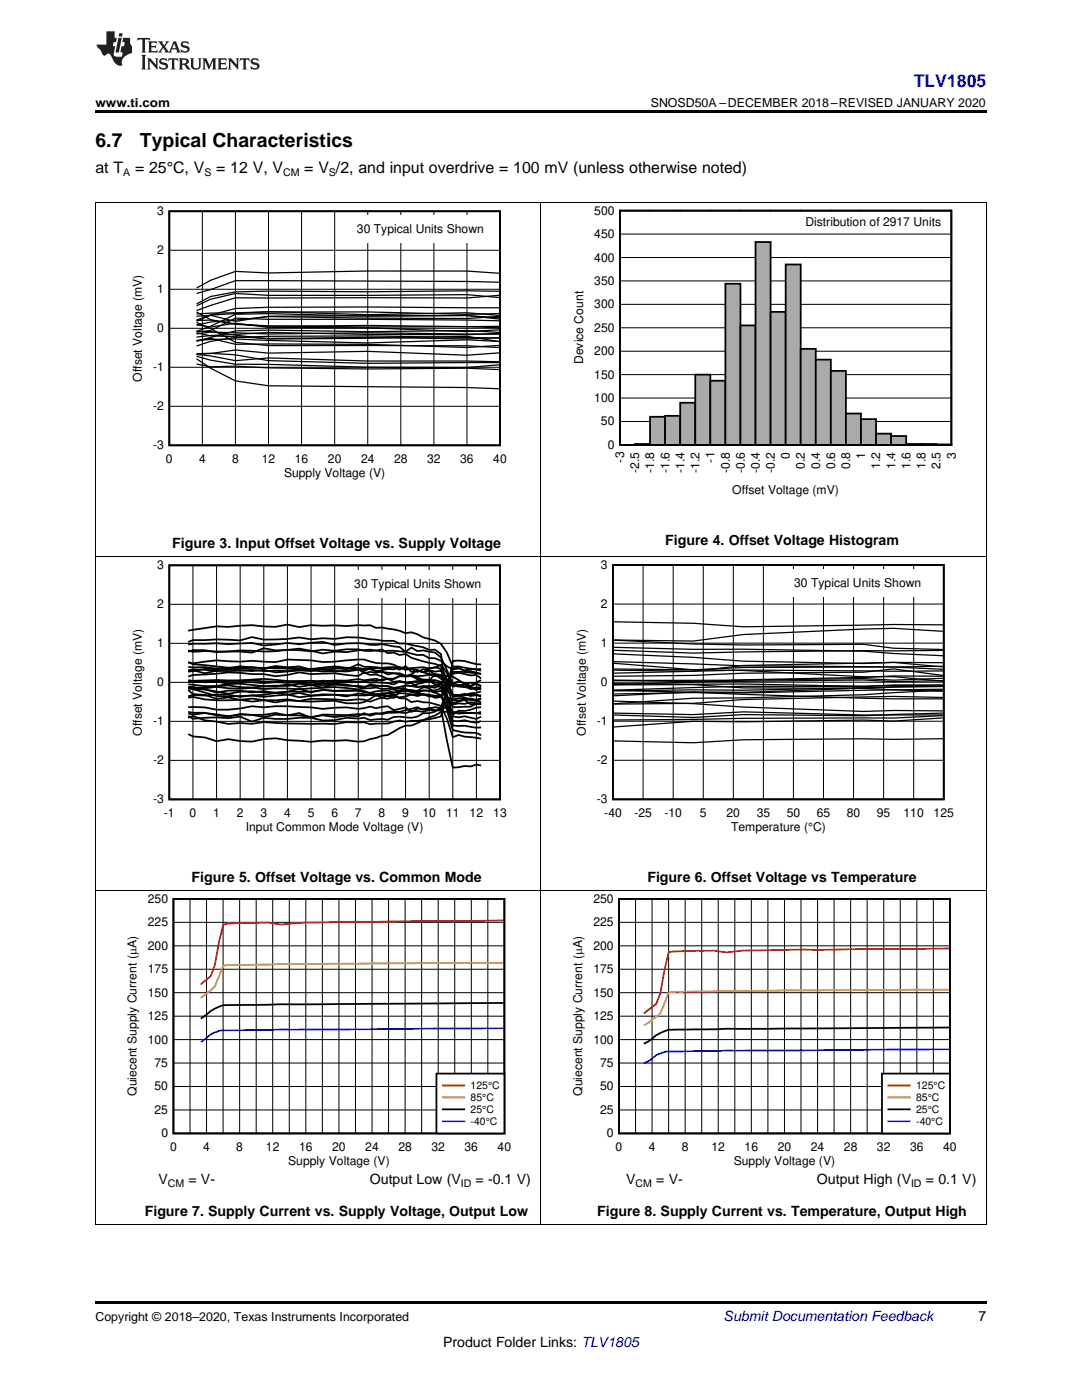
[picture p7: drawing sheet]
<svg xmlns="http://www.w3.org/2000/svg" width="216mm" height="279mm" viewBox="0 0 216 279" stroke-linecap="round" stroke-linejoin="round" font-family="sans-serif">
<path d="M19 259.7h177.8v.5h-177.8z" fill="#000"/>
<path d="M19.1 177.8v66.6M107.9 177.8v66.6M196.8 177.8v66.6M19 244.4h177.8" fill="none" stroke="#000" stroke-width=".2"/>
<path d="M24.9 178.4h77v54.7h-77z" fill-rule="evenodd" fill="#fff"/>
<path d="M34.6 179.4h66v46.8h-66zM100.5 200.2l-53.5 .4a9.1 9.1 0 0 0-3.3 .3 9.8 9.8 0 0 0-3.3 2.2l-.3 .2" fill="none" stroke="#000" stroke-width=".35"/>
<g fill="none" stroke="#000" stroke-width=".2">
<path d="M37.9 179.4v46.8M41.2 179.4v46.8M44.5 179.4v46.8M47.8 179.4v46.8M51.1 179.4v46.8M54.4 179.4v46.8M57.7 179.4v46.8M61 179.4v46.8M64.3 179.4v46.8M67.6 179.4v46.8M70.9 179.4v46.8M74.2 179.4v46.8"/>
<path d="M77.5 179.4v46.8M80.8 179.4v46.8M84.1 179.4v46.8M87.4 179.4v46.8M90.7 179.4v46.8M94 179.4v46.8M97.3 179.4v46.8M34.6 198.1h66.1M34.6 193.4h66.1M34.6 188.8h66.1M34.6 184.1h66.1M34.6 216.8h66.1"/>
<path d="M34.6 212.2h66.1M34.6 207.5h66.1M34.6 202.8h66.1M34.6 221.5h66.1"/>
</g>
<path d="M100.5 183.7l-13.1 .1a708.3 708.3 0 0 0-29.7 .5l-1.6 .2a34 34 0 0 0-7.5-.3l-3.3 .1-.8 .3-.8 3.5-.8 4.5-.9 2.2-1.9 1.7" fill="none" stroke="#f00" stroke-width=".35"/>
<path d="M100.5 192.1l-44.4 .3-10.8 .2-.8 .2-1.6 4.1-2.8 2.2" fill="none" stroke="#f90" stroke-width=".35"/>
<path d="M100.5 205.2l-54.3 .4a5.7 5.7 0 0 0-5 1.6l-1.1 .7" fill="none" stroke="#00f" stroke-width=".35"/>
<path d="M87.1 214.3h13.5v11.9h-13.5z" fill-rule="evenodd" fill="#fff"/>
<path d="M87.1 214.3h13.5v11.9h-13.5zM88.4 221.4h4.2" fill="none" stroke="#000" stroke-width=".35"/>
<path d="M88.4 216.6h4.2" fill="none" stroke="#f00" stroke-width=".35"/>
<path d="M88.4 219h4.2" fill="none" stroke="#f90" stroke-width=".35"/>
<path d="M88.4 223.8h4.2" fill="none" stroke="#00f" stroke-width=".35"/>
<path d="M113.8 178.4h77v54.7h-77z" fill-rule="evenodd" fill="#fff"/>
<path d="M123.5 179.4h66v46.8h-66zM189.4 205.1l-54.3 .4a6.5 6.5 0 0 0-5 1.8l-1.6 1" fill="none" stroke="#000" stroke-width=".35"/>
<g fill="none" stroke="#000" stroke-width=".2">
<path d="M126.8 179.4v46.8M130.1 179.4v46.8M133.4 179.4v46.8M136.7 179.4v46.8M140 179.4v46.8M143.3 179.4v46.8M146.6 179.4v46.8M149.9 179.4v46.8M153.2 179.4v46.8M156.5 179.4v46.8M159.8 179.4v46.8M163.1 179.4v46.8"/>
<path d="M166.4 179.4v46.8M169.7 179.4v46.8M173 179.4v46.8M176.3 179.4v46.8M179.6 179.4v46.8M182.9 179.4v46.8M186.2 179.4v46.8M123.5 198.1h66.1M123.5 193.4h66.1M123.5 188.8h66.1M123.5 184.1h66.1M123.5 216.8h66.1"/>
<path d="M123.5 212.2h66.1M123.5 207.5h66.1M123.5 202.8h66.1M123.5 221.5h66.1"/>
</g>
<path d="M189.4 189.3l-36.2 .3a46.3 46.3 0 0 0-8.2 .5 15.1 15.1 0 0 0-5-.3l-4.9 .1-1.7 .2-.8 3.5-.8 4.7-.9 2.1-2.4 1.9" fill="none" stroke="#f00" stroke-width=".35"/>
<path d="M189.4 197.5l-44.4 .2-11.6 .4-1.6 4.1-2.5 2-.8 .4" fill="none" stroke="#f90" stroke-width=".35"/>
<path d="M189.4 209.4l-54.3 .4a6 6 0 0 0-5 1.5l-1.6 1" fill="none" stroke="#00f" stroke-width=".35"/>
<path d="M176 214.3h13.5v11.9h-13.5z" fill-rule="evenodd" fill="#fff"/>
<path d="M176 214.3h13.5v11.9h-13.5zM177.3 221.4h4.2" fill="none" stroke="#000" stroke-width=".35"/>
<path d="M177.3 216.6h4.2" fill="none" stroke="#f00" stroke-width=".35"/>
<path d="M177.3 219h4.2" fill="none" stroke="#f90" stroke-width=".35"/>
<path d="M177.3 223.8h4.2" fill="none" stroke="#00f" stroke-width=".35"/>
<path d="M19.1 111.1v66.7M107.9 111.1v66.7M196.8 111.1v66.7M19 177.7h177.8" fill="none" stroke="#000" stroke-width=".2"/>
<path d="M25.9 111.8h75.2v54.7h-75.2z" fill-rule="evenodd" fill="#fff"/>
<g fill="none" stroke="#000" stroke-width=".35">
<path d="M33.8 112.8h66v46.7h-66zM37.6 137.1l.9 .4 2.4 .1 2.3 .6 2.4-.4h2.3l2.4 .4 2.3-.3 2.4 .4 2.3-.3 4.8 .1 2.3-.4 2.4 .2h5.9l1.1 .4 2.4 .4 1.2 .3 1.2-.3 1.1 .7h1.2l1.2 .7 1.2-.2 1.2 .3h1.1l2.4 .7 1.2 2.5 1.1 3.7 1.2-.4 1.2 .3 3.3 .4M37.6 133.1h3.3l2.3 .3 2.4-.1 2.3 .2 7.1-.4 7.1 .4 4.7-.5 2.3 .3h2.4l1.2 .3 1.1-.3 5.9-.1 1.2 .4 1.2-.2 1.2 .7 1.2-.6 2.3 .5 1.2-.1 1.2 2.1 1.1 3.1 1.2-.2 4.5 1.3M37.6 135.7l.9 .2 4.7-.2a57.8 57.8 0 0 0 9.4-.2 93.7 93.7 0 0 0 14.2 .3h2.3l2.4-.3 1.2 .3 2.3-.3 1.2 .3 1.2-.4h1.2l1.1-.5h1.2l1.2-.3 1.2-.8 1.2 .4 1.1-.8 1.2-.2 1.2-.6 1.2 1.7 1.1 2.5 3.6 .5 1.2 .4 .9-.3M37.6 137.4h3.3l2.3-.3 4.7 .4 2.4-.2 2.3 .2 2.4-.1 4.7 .2 7.1-.5 4.7 .5 3.5-.4 1.2 .3 1.2-.1 2.3 .5 1.2-.3 1.2 .1 1.2 .4 1.2-.3 1.1 .1 2.4 .8 1.2 2.3 1.1 2.9h1.2l1.2-.2 2.4 .5 .9-.3M37.6 129.8l.9 .3 2.4-.2 4.7 .1 2.3-.2 4.7 .2h2.4l2.3-.3 4.8 .3 2.3-.3 2.4 .2 2.3-.3h2.4l1.2 .3 2.3-.1 1.2 .2a16.3 16.3 0 0 1 7.1 .7h1.2l1.1 .6 1.2 .1 1.2 .5 1.2 1.1 1.1 .6 1.2-.2 1.2 .4 1.2-.3 2.1 .3M37.6 132.1l.9 .5 2.4 .1a37.2 37.2 0 0 0 9.4 .5l2.3 .2 2.4-.5 2.3 .3 2.4-.2 2.4 .7 2.3-.5h2.4l2.3 .4 2.4-1 1.2 .5 3.5 .2 2.4-.1 1.1 .5 1.2-.8 1.2 1.2 1.2-.3 2.3 .7 1.2 .1 2.4 1.8 1.1 2.3h1.2l1.2-.2 1.2 .4 1.2-.2 .9 .3M37.6 133.8l.9-.2 4.7 .3 2.4-.3 4.7 .3 2.3-.2 2.4 .5 4.7-.4 2.4 .1 2.3-.4 2.4 .5 4.7-.5 1.2 .9 1.1-.3 1.2 .2 1.2-.3 1.2 .6 1.2-.2h1.1l1.2 .4 2.4 .4 1.2 .4 1.1 .1 1.2 .5 1.2 .2 1.2-1.5 1.1-.5 1.2-.1 2.4 .5 1.2-.1 .9 .7M37.6 132.2l.9 .2 4.7-.6 4.7 .2 2.4-.1 4.7 .2 2.3-.5 4.8 .2 2.3 .3 8.3-.5a9.7 9.7 0 0 0 4.7 .8l1.2 .2 1.1 .6a14.2 14.2 0 0 1 4.8 1l1.1-.4 1.2 .8 1.2 .1 1.2 .9 1.1 1.4 1.2-.2 1.2 .1 1.2 .6 1.2-.3h.9M37.6 137.7l.9 .8 2.4 .2 2.3 .8 2.4-.3 2.3 .5 2.4-.3 2.3 .3 2.4 .1 2.3-.2 2.4 .3 2.4-.4 7 .3 2.4-.2h1.2l1.1 .4 2.4-.8 1.2 .2 1.2-.3 1.1 .1 1.2-.2a12.8 12.8 0 0 1 5.9-.1h1.2l1.2 2.7 1.1 4.1a14.1 14.1 0 0 0 4.8 .6l.9 .4M37.6 125.9l5.6-.9 2.4 .1 4.7-.3 4.7 .3 2.3-.5 2.4 .6 2.4-.4 7 .1 2.4-.1h2.3l1.2 .5 1.2-.1a16 16 0 0 1 4.7 1.2l1.2-.2 1.2 .4 1.2 .6 2.3 .6 1.2 .7 1.2 1.7 1.1 2.8h1.2a13 13 0 0 0 4.5 .5M37.6 133.9l.9 .1 2.4-.5 2.3 .1 4.7-.6 4.7 .3 7.1 .3 2.4-.1 2.3 .2 4.7-.4 2.4 .3 1.2-.1h1.1a17.5 17.5 0 0 0 4.8 .8l2.3 .7 1.2-.1 1.2 .7 2.3 .2 1.2 .8 1.2-.1 1.2 2.6 1.1 1.5 1.2-.2 1.2 .1 1.2-.3 2.1 .2-2.1 .2-1.2-.9-2.4 .6-1.1-3.2-1.2-2.2-1.2 .1-1.2-.4-1.1 .3h-1.2l-1.2-.1-1.2 .2h-1.2l-1.1 .5-2.4 .1-1.2 .3-1.2-.1-1.1 .4-8.3-.3-2.3 .3-2.4-.2-2.4 .2-4.7-.2a75.7 75.7 0 0 0-11.7 .2l-2.4-.3-.9 .2 .9 .1 4.7-.2 2.4 .5 2.3-.4 4.7 .2 2.4-.1 4.7 .1 2.4 .3 2.3-.3 2.4 .1 2.3-.2 3.6-.1 1.1 .2a16.5 16.5 0 0 1 4.8 .3l1.1-.6 1.2 .2 5.9-.5 1.2 .4 2.3 5 3.6-.1 1.2-.6 .9 .1"/>
<path d="M37.6 136.6a29.6 29.6 0 0 0 8 .2l2.3 .3 2.4 .1 2.3-.2h2.4l2.3-.4 2.4 .5 2.4-.4 2.3 .5 2.4-.6 5.9 .4 1.1-.1h3.6l1.2 .4 2.3-.5 2.4 .4a14.3 14.3 0 0 1 4.7-.1l1.2 2.9 1.1 4.8h2.4l2.4 .4h.9M37.6 128.1l.9-.3 4.7-.2 4.7 .2 2.4-.7 2.3 .5 4.7-.1 2.4-.3 2.4 .4 2.3-.2 2.4 .1a16.6 16.6 0 0 1 7 .1l2.4 .3h2.4l1.1 .5h1.2l3.6 .8 1.1 .5h1.2l1.2 .8 1.2 8.5 1.1 4 1.2 .2 1.2-.2 2.4 .5 .9-.5M37.6 135l.9-.3 7.1-.5 4.7 .3h2.3l2.4 .5 2.3-.3 2.4-.5 2.4 .3 4.7-.1 4.7 .5 1.2-.7 1.1 .5 1.2-.1 1.2 .4 2.4 1.1 1.1-.2 1.2 .4h1.2l1.2 .7 2.3 .4 1.2 .7 1.2-.2 1.2 1.3 1.1 .4 1.2-.3 1.2 .2 1.2-.1 1.2 .3 .9-.4M37.6 128.6l.9-.1 4.7-.1 2.4 .1 4.7-.2 2.3 .5 4.7-.5 2.4 .3 4.7-.5 2.4 .6a16.6 16.6 0 0 1 7 0h1.2l1.2-.2 3.5 .6 1.2 1 1.2-.9 1.2 .7 1.2-.1 2.3 .4 1.2 1 2.3 5.3 1.2 .2 1.2-.1 1.2 .3 1.2-.4 .9 .4M37.6 130.1l.9-.4 2.4 .1 2.3 .4 4.7-.2 2.4 .2 2.3-.8 2.4 .4 4.7-.3 4.7 .9 2.4-.4 2.3 .2a18.5 18.5 0 0 1 5.9-.4l1.2-.2 1.2 .8 1.2-.2 1.1 .5 1.2-.2 1.2 .8 2.4 .7 2.3 .5 1.2 .4 2.3 5.9 2.4-.1 3.3-.7M37.6 137.2l.9-.1 7.1 1.4 2.3-.5h2.4l2.3 .2 4.7-.1 2.4-.6 2.4 .7 2.3-.5 2.4 .2 4.7-.1 1.2 .4 1.1 .1 1.2-.3 2.4-.2 1.2 .4 2.3-.5 1.2 .5 1.2 .1 1.2-.5h2.3l1.2-.4 1.2 .5 1.1 .7 1.2 .2 2.4-.2 2.1 .2M37.6 134.1l.9-.3 2.4 .6 2.3-.5h2.4l4.7-.2 2.3 .2 9.5-.1 2.3 .2h4.7l2.4-.3 1.2 .2 1.1-.6 1.2 .6 2.4-.4 1.2 .1 1.1-.4 1.2 .5a9.6 9.6 0 0 1 4.7-.3l1.2-.2 1.2 .3 1.2 5.2 1.1 4 1.2-.9 1.2 .1 2.4-.7 .9-.1M96 134.5l-3.3-.4h-2.4l-1.1 2-1.2 3-1.2 .2-1.2-.6h-1.1l-3.6-1.2-1.2-.1-1.1 .1-1.2-.6h-1.2l-2.4-.3-1.1 .6-3.6-.6-4.7 .1-4.7-.2-2.4 .4-2.3-.1-2.4 .1-4.7-.5-2.3 .1-2.4 .4-4.7 .5-.9-.1M96 132.6h-.9a9.7 9.7 0 0 0-4.8-.7l-1.1 6.1-1.2 5-1.2 .3-3.5 .6-2.4 .1-1.2-.2-2.3 .6-3.6 .1-1.1-.4h-3.6l-2.3 .4-9.5-.1-4.7-.3-2.3 .4-2.4-.2-2.3 .2-2.4-.5-2.3-.2-2.4-.9-.9 .4M96 134.5l-2.1-.6h-1.2l-1.2-.6h-1.2l-1.1 4.5-1.2 3.4-1.2 .8-1.2 .3h-1.1l-1.2 .7-1.2 .3-2.4-.3-1.1 .1-1.2 .5-1.2-.1-2.4 .2-1.1-.4-1.2 .1-2.4-.1-2.3 .4-2.4 .1-2.3-.5-2.4-.1-2.4 .3h-2.3l-2.4-.2-2.3 .7-2.4-1-2.3 .3-2.4-.1-4.7 .2-.9-.5M96 136.9l-.9-.5-1.2-.1-1.2 .2-2.4-1.5-3.5-.5-1.2 1.3-3.5 1.1-1.2-.1-2.3 2.5-1.2-.5-1.2 .4-1.2-.5a7 7 0 0 1-5.9 1.7l-2.3-.6a51.7 51.7 0 0 1-9.5 0l-2.3 .4-2.4-.4-2.3 .2-2.4-.3a29.2 29.2 0 0 1-9.4-.6l-.9 .1M96 139.5l-.9 .4-1.2-.2-2.4 .1-1.2-.1-1.1 .3-1.2 1.5-1.2 .3-1.2-.1-1.1 .4-2.4-.2-1.2 .4a15.3 15.3 0 0 0-4.7 .2l-1.2-.2-2.3 .3-1.2-.1-2.4 .2-4.7-.1-2.3 .6-2.4-.9-2.4 .5-2.3-.5-2.4 .4-4.7-.1-2.3 .3-4.7-.6-2.4 .3-.9-.2"/>
<path d="M96 135.7l-2.1 1.2-2.4-1-2.3 1.1-1.2-.5-1.2 .8-1.2-.3-1.1 .2-1.2 .7-1.2-.1-1.2 .2-1.2-.2-1.1 .5-2.4 .1a8.5 8.5 0 0 1-4.7 0l-2.4 .6-2.3-.4h-2.4l-2.3 .2-2.4-.5-7.1 .8-2.3-.3-4.7 .2-2.4-.1-5.6-1.5M96 137.5h-.9l-1.2-.5h-1.2l-2.4-.6-2.3 2.7-2.4-.1-1.1-.4-1.2 .3-2.4-.5-1.2-.1-1.1 .5-1.2-.5-1.2 .5h-4.7a59.3 59.3 0 0 0-11.8 .4l-2.4-.6-2.3-.3-2.4 .4-2.3 .1-2.4 .3-2.3-.5h-2.4l-2.3 .2-2.4-.1-.9 .3M37.6 141.1l3.3 .1a19.8 19.8 0 0 0 9.4-.3l2.3 .3a49.1 49.1 0 0 1 11.8 .3l4.7-.3 2.4 .3 2.3-.5 1.2 .3 2.4-.4 1.2 .8 2.3-.5 1.2 .9 1.2-.7 1.2 .2 1.1-.3 1.2 .5h1.2l1.2-.9 1.1 1.3 1.2 .2a12.9 12.9 0 0 1 4.5 .1M37.6 142.1l.9 .1h2.4l2.3 .6 2.4 .2 2.3-.5 2.4 .2 2.3 .4 2.4-.5 4.7 .2 2.4 .3 2.3-.3 2.4 .3 2.3-.3 2.4 .1 1.2-.6 1.1 .5 1.2-.3a13.5 13.5 0 0 1 4.7-.4l3.6-1 1.2 .5 2.3-.5 1.2 .2 2.3 11.9 2.4-.3 1.2 .1 1.2-.4 .9 .2M96 142.1l-.9 .2h-2.4l-1.2-.2h-3.5l-1.2 .7-4.7 2h-1.2l-1.2 .5-2.3 1.4-1.2 .1-3.5 1.1-1.2 .1-2.4-.3-4.7 .1-2.3 .2-4.8-.3-2.3-.4-2.4 .2-2.3 .5-2.4-.1-2.3-.4-2.4 .4-2.3-.7-2.4-.2-.9-.5"/>
</g>
<g fill="none" stroke="#000" stroke-width=".2">
<path d="M38.5 112.8v46.7M43.2 112.8v46.7M47.9 112.8v46.7M52.6 112.8v46.7M57.3 112.8v46.7M62.1 112.8v46.7M66.8 112.8v46.7M71.5 112.8v46.7M76.2 112.8v46.7M80.9 112.8v46.7M85.6 112.8v46.7M90.3 112.8v46.7"/>
<path d="M95.1 112.8v46.7M33.8 136.2h66M33.8 128.4h66M33.8 120.6h66M33.8 151.7h66M33.8 144h66"/>
</g>
<g fill="#fff">
<path d="M69.6 113.9h28.5v5.4h-28.5z" fill-rule="evenodd"/>
<path d="M114.5 111.8h75.8v54.7h-75.8z" fill-rule="evenodd"/>
</g>
<path d="M122.3 112.8h66v46.7h-66z" fill="none" stroke="#000" stroke-width=".35"/>
<g fill="none" stroke="#000" stroke-width=".2">
<path d="M128.3 112.8v46.7M134.3 112.8v46.7M140.3 112.8v46.7M146.3 112.8v46.7M152.3 112.8v46.7M158.3 112.8v46.7M164.3 112.8v46.7M170.3 112.8v46.7M176.3 112.8v46.7M182.3 112.8v46.7M122.3 136.1h66M122.3 128.4h66"/>
<path d="M122.3 120.6h66M122.3 151.7h66M122.3 143.9h66"/>
</g>
<g fill="none" stroke="#000" stroke-width=".25">
<path d="M122.5 139.9l15.8 .5 10 .7 24 .9 6-.2 9.8 .1M122.5 136.4l25.8 .1 24 .5 6-.3h9.8M122.5 132l25.8 .9 30 .2 9.8 .5M122.5 129.2l15.8 .4h10l24 .4 6 .4 9.8 .5M122.5 132.4l15.8 1.3 10 .1 24 1.3 6-.1 9.8 1M122.5 130.5l15.8 .7 10 .8 24 .4 6-.2 9.8 .9M122.5 124.1l15.8 .3 10 .7 30-.5 9.8 .1M122.5 136.7l15.8-.1 10 .7 24 .1 6 .3 9.8-.1M122.5 129.8l15.8 .5 10-.2 39.8-.3M122.5 133.7l15.8 .3 10-.3 30 .3 9.8-.1M122.5 135.7l15.8 .3 34-.3 6 .3 9.8-.2M188.1 136.9l-39.8 .8h-10l-15.8 .2"/>
<path d="M188.1 135.4l-9.8 .3-6-.3-24 .3-25.8 .1M188.1 136.9l-9.8-.1-6 .2h-24l-25.8 .7 15.8 .5a919 919 0 0 0 49.8 1.3M188.1 132.3l-9.8-.1-30 .6-10 1.2-15.8 .3M188.1 139.2l-9.8-.2-6 .1-24 .5-10 .8-15.8 .1M188.1 137.7l-15.8 1-24 .6h-10l-15.8 1.1M188.1 135l-9.8-.1-6 .3-24 .5-25.8 1M188.1 133l-39.8 .2-10 .5-15.8-.2M188.1 126l-9.8-.6-6 .1-24 1.1-10 1.3-15.8-.2 15.8 .8 10 .2 24-.1 6 .8 9.8 .2M188.1 134.8l-9.8-1.3-6 .7-24 .2-10 .4-15.8 .2M188.1 137l-9.8 .1-30 1.1-10-.1-15.8 .8M188.1 138l-9.8-.3-30 .6-10-.1-15.8 .3M122.5 142.3l15.8 .3 10-.5 24 .6h15.8"/>
<path d="M188.1 143.3l-9.8 .6-6-.2-24 .4-10-.1-15.8 1.1M188.1 142.8l-9.8 .5-30 .1-25.8 .3M188.1 147.4l-39.8 .2-10 .6-15.8-.3M188.1 142.3l-15.8 .5-24-.2-10 .6-15.8-.5"/>
</g>
<path d="M157.4 113.5h28.5v5.5h-28.5z" fill-rule="evenodd" fill="#fff"/>
<path d="M19.1 40.4v70.7M107.9 40.4v70.7M196.8 40.4v70.7M19 111h177.8" fill="none" stroke="#000" stroke-width=".2"/>
<path d="M114 41.1h76.8v58.2h-76.8z" fill-rule="evenodd" fill="#fff"/>
<path d="M123.7 42h66.1v46.8h-66.1zM123.7 88.8h3zM126.7 88.6h3v.2h-3z" fill="none" stroke="#000" stroke-width=".35"/>
<g fill="none" stroke="#000" stroke-width=".2">
<path d="M123.7 41.9v.3M123.7 56.1h66.1M123.7 51.4h66.1M123.7 46.7h66.1M123.7 42h66.1M129.7 41.9v.3M135.7 41.9v.3M141.7 41.9v.3M147.8 41.9v.3M153.8 41.9v.3M159.8 41.9v.3M165.8 41.9v.3"/>
<path d="M171.8 41.9v.3M177.8 41.9v.3M183.8 41.9v.3M189.8 41.9v.3M123.7 79.4h66.1M123.7 74.8h66.1M123.7 70.1h66.1M123.7 65.4h66.1M123.7 60.7h66.1M123.7 88.6v.4M123.7 88.8h66.1M123.7 84.1h66.1"/>
<path d="M129.7 88.6v.4M135.7 88.6v.4M141.7 88.6v.4M147.8 88.6v.4M153.8 88.6v.4M159.8 88.6v.4M165.8 88.6v.4M171.8 88.6v.4M177.8 88.6v.4M183.8 88.6v.4M189.8 88.6v.4"/>
</g>
<path d="M123.7 88.8h3M126.7 88.7h3" fill="none" stroke="#aaa" stroke-width=".2"/>
<path d="M129.7 83.2h3v5.6h-3z" fill-rule="evenodd" fill="#aaa"/>
<path d="M129.7 83.2h3v5.6h-3z" fill="none" stroke="#000" stroke-width=".35"/>
<path d="M132.7 83h3v5.8h-3z" fill-rule="evenodd" fill="#aaa"/>
<path d="M132.7 83h3v5.8h-3z" fill="none" stroke="#000" stroke-width=".35"/>
<path d="M135.7 80.4h3v8.4h-3z" fill-rule="evenodd" fill="#aaa"/>
<path d="M135.7 80.4h3v8.4h-3z" fill="none" stroke="#000" stroke-width=".35"/>
<path d="M138.7 74.8h3v14h-3z" fill-rule="evenodd" fill="#aaa"/>
<path d="M138.7 74.8h3v14h-3z" fill="none" stroke="#000" stroke-width=".35"/>
<path d="M141.7 76h3.1v12.8h-3.1z" fill-rule="evenodd" fill="#aaa"/>
<path d="M141.7 76h3v12.8h-3z" fill="none" stroke="#000" stroke-width=".35"/>
<path d="M144.7 56.6h3.1v32.2h-3.1z" fill-rule="evenodd" fill="#aaa"/>
<path d="M144.7 56.6h3.1v32.2h-3.1z" fill="none" stroke="#000" stroke-width=".35"/>
<path d="M147.8 64.9h3v23.9h-3z" fill-rule="evenodd" fill="#aaa"/>
<path d="M147.8 64.9h3v23.9h-3z" fill="none" stroke="#000" stroke-width=".35"/>
<path d="M150.8 48.3h3v40.5h-3z" fill-rule="evenodd" fill="#aaa"/>
<path d="M150.8 48.3h3v40.5h-3z" fill="none" stroke="#000" stroke-width=".35"/>
<path d="M153.8 62.2h3v26.6h-3z" fill-rule="evenodd" fill="#aaa"/>
<path d="M153.8 62.2h3v26.6h-3z" fill="none" stroke="#000" stroke-width=".35"/>
<path d="M156.8 52.8h3v36h-3z" fill-rule="evenodd" fill="#aaa"/>
<path d="M156.8 52.8h3v36h-3z" fill="none" stroke="#000" stroke-width=".35"/>
<path d="M159.8 69.6h3v19.2h-3z" fill-rule="evenodd" fill="#aaa"/>
<path d="M159.8 69.6h3v19.2h-3z" fill="none" stroke="#000" stroke-width=".35"/>
<path d="M162.8 71.8h3v17h-3z" fill-rule="evenodd" fill="#aaa"/>
<path d="M162.8 71.8h3v17h-3z" fill="none" stroke="#000" stroke-width=".35"/>
<path d="M165.8 74h3v14.8h-3z" fill-rule="evenodd" fill="#aaa"/>
<path d="M165.8 74h3v14.8h-3z" fill="none" stroke="#000" stroke-width=".35"/>
<path d="M168.8 82.5h3v6.3h-3z" fill-rule="evenodd" fill="#aaa"/>
<path d="M168.8 82.5h3v6.3h-3z" fill="none" stroke="#000" stroke-width=".35"/>
<path d="M171.8 83.6h3v5.2h-3z" fill-rule="evenodd" fill="#aaa"/>
<path d="M171.8 83.6h3v5.2h-3z" fill="none" stroke="#000" stroke-width=".35"/>
<path d="M174.8 86.5h3v2.3h-3z" fill-rule="evenodd" fill="#aaa"/>
<path d="M174.8 86.5h3v2.3h-3z" fill="none" stroke="#000" stroke-width=".35"/>
<path d="M177.8 87h3v1.8h-3z" fill-rule="evenodd" fill="#aaa"/>
<path d="M177.8 87h3v1.8h-3zM180.8 88.6h3v.2h-3zM183.8 88.6h3v.2h-3zM186.8 88.7l3 .1z" fill="none" stroke="#000" stroke-width=".35"/>
<path d="M180.8 88.7h6M186.8 88.7h3" fill="none" stroke="#aaa" stroke-width=".2"/>
<circle cx="189.8" cy="88.8" r=".18" fill="#000"/>
<path d="M123.7 42h66.1v46.8h-66.1z" fill="none" stroke="#000" stroke-width=".35"/>
<path d="M25.9 41.2h75.2v54.6h-75.2z" fill-rule="evenodd" fill="#fff"/>
<path d="M33.8 42.2h66v46.7h-66z" fill="none" stroke="#000" stroke-width=".35"/>
<g fill="none" stroke="#000" stroke-width=".2">
<path d="M33.8 57.7h66M33.8 49.9h66M40.4 42.2v46.7M47 42.2v46.7M53.6 42.2v46.7M60.2 42.2v46.7M66.8 42.2v46.7M73.4 42.2v46.7M80 42.2v46.7M86.6 42.2v46.7M93.2 42.2v46.7M33.8 73.3h66"/>
<path d="M33.8 65.5h66M33.8 81.1h66"/>
</g>
<g fill="none" stroke="#000" stroke-width=".25">
<path d="M99.6 59.4l-6.4-.6-39.6 .1-6.6-.3-5 1.1-2.8 1.3M99.6 54.5l-6.4-.4h-19.8l-19.8 .4-6.6-.3-5 1.7-2.8 1.6M99.6 56.3l-6.4-.1-46.2-.2-5 1.8-2.8 .8M99.6 58.1l-6.4-.1-19.8 .2-19.8-.1-6.6 .2-5 .9-2.8 1.5M99.6 58.9l-6.4 .6-46.2-.1-5 1.6-2.8 1M39.2 72.6l2.8 .6 5-.1 6.6 .3 19.8 .2 19.8-.1 6.4 .3M39.2 62.3l2.8 1.5 5 .9 6.6 .4 19.8-.1 19.8 .2 6.4 .2M39.2 71.1l2.8 .8 5 .8h6.6l19.8 .6h19.8l6.4-.5M39.2 64.3l2.8 1.3 5 2.7 6.6 .7h39.6l6.4 .4M39.2 68l2.8-.5 5 1.2h26.4l19.8 .6 6.4-.4M39.2 64l2.8-.1 5 .7 6.6 .4 19.8 .3 26.2-.2M39.2 66.7l2.8-.4 11.6 .3 19.8-.2 26.2 .3"/>
<path d="M39.2 71.6l2.8 1.9 5 2.5 6.6 1 39.6 .3 6.4 .3M39.2 66.4l2.8 .6 11.6 .5 19.8-.2 19.8 .3 6.4-.2M39.2 63.1l2.8-.2 5 1.2 6.6-1 39.6-.1 6.4 .4M39.2 70.6l2.8-.1 5 .3 6.6 1.2 19.8 .5 26.2-.1M39.2 64.8l2.8 .5 5-.8 6.6 .8 19.8 .1 19.8 .8 6.4-.4M39.2 67.9l7.8-.3 26.4 .8 19.8-.6 6.4 .3M99.6 70.4l-6.4 .5-19.8-.8-19.8 .4-6.6-.7-5 .8-2.8 .1 2.8 .3 5 1 6.6-.6 19.8 .7h19.8l6.4 .1M99.6 66.3l-6.4-.3-19.8 .2-19.8-.3-6.6 .1-7.8 2.1M99.6 67.5a906.1 906.1 0 0 0-52.6-.1l-5 .7-2.8 1M99.6 62.6l-6.4 .1a673.5 673.5 0 0 0-54 0M99.6 66.5l-6.4 .3-19.8-.1-19.8-.4-11.6 .7-2.8 .3M99.6 62.9l-6.4-.5-19.8 .4-19.8-.6-11.6 .7-2.8 1.2"/>
<path d="M99.6 63.1l-6.4 .5-19.8-.1-19.8-.3-11.6 1.1-2.8 .6M99.6 61.4l-26.2-.1h-19.8l-6.6 .3-5 1.3-2.8 1M99.6 63.7l-6.4-.8-19.8 .2-19.8-.5-6.6 .1-5 2.4-2.8 1 2.8 .1 11.6 1.5 19.8-.2 19.8-.4 6.4 1.1M99.6 64l-26.2-.3h-19.8l-6.6-.2-5 2.5-2.8 .3"/>
</g>
<path d="M70.2 42.9h28.5v5.5h-28.5z" fill-rule="evenodd" fill="#fff"/>
<path d="M19 40.4h177.8" fill="none" stroke="#000" stroke-width=".2"/>
<path d="M19 22h177.8v.5h-177.8z" fill="#000"/>
<g fill="#231f20">
<path d="M27.5 7.6l-.1 .5 .4-.2h.6v.1v2.1l-.2 .4h1l-.3-.4v-2.1l.1-.1h.5l.5 .2-.2-.5zM29.5 8.3l.2 .3v1.5l-.2 .4h1.8l.2-.6a1.04 1.04 0 0 1-1.3 .2v-.7h.6l.3 .2v-.6l-.3 .2h-.6v-.6l.8-.1 .4 .3-.2-.5zM31.5 8.3l.9 1.1-.9 1.1h.8l-.2-.2 .5-.7 .4 .7-.2 .2h1.5l-.1-.2 .1-.4h.9l.1 .4-.2 .2h1l-.3-.3-.7-1.9h-.5l-.9 2-.8-1 .9-1h-.8l.1 .3-.3 .5-.4-.6 .2-.2zM34.7 8.6l.4 1h-.7zM36.3 8.4a.63 .63 0 0 0-.2 .7 .63 .63 0 0 0 .6 .4l.6 .2 .1 .2a.75 .75 0 0 1-.7 .4 .75 .75 0 0 1-.6-.5l.1 .7 .1-.1a1.11 1.11 0 0 0 1.5-.6 1.13 1.13 0 0 0-1.2-.8l-.1-.4a1.04 1.04 0 0 1 1.2 .2l-.2-.5-.1 .1-.5-.2zM28.2 10.9l.2 .4v2.2l-.2 .4h1l-.3-.4v-2.2l.3-.4zM29.3 11.6l.3 .4v1.5l-.3 .4h.8l-.2-.4v-1.3l1.5 1.7v-1.9l.2-.4h-.7l.2 .4v.9l-1.1-1.3zM32 11.8a.62 .62 0 0 0-.2 .7 .62 .62 0 0 0 .6 .4l.6 .1 .1 .3a.76 .76 0 0 1-.7 .3 .76 .76 0 0 1-.6-.4l.1 .7 .1-.1a1.11 1.11 0 0 0 1.5-.6 1.13 1.13 0 0 0-1.2-.8l-.1-.4a1.04 1.04 0 0 1 1.2 .2l-.2-.6-.1 .1-.5-.1zM33.7 11.6l-.2 .6a.61 .61 0 0 1 .8-.3v1.6l-.2 .4h.9l-.2-.4v-1.6a.63 .63 0 0 1 .8 .3l-.2-.6zM35.6 11.6l.3 .4v1.5l-.3 .4h1l-.2-.2v-.8l.5 .2a.76 .76 0 0 0 1.2 .7l-1-1a.58 .58 0 0 0 .6-.5 .58 .58 0 0 0-.5-.6zM36.4 11.9h.1a.45 .45 0 0 1 .5 .1 .45 .45 0 0 1 .1 .5l-.7 .2zM37.9 11.6l.2 .2a2.17 2.17 0 0 0 .3 1.9 .99 .99 0 0 0 1.6-.6v-1.1l.2-.4h-.7l.2 .2a1.92 1.92 0 0 1-.2 1.8 .6 .6 0 0 1-.9-.5v-1.1l.2-.4zM40.4 11.6l.2 .4v1.5l-.2 .4h.7l-.2-.4v-1.4l.8 1.8 .8-1.8v1.4l-.2 .4h.9l-.2-.4v-1.5l.2-.4h-.8l-.6 1.5-.6-1.5zM43.4 11.6l.2 .4v1.5l-.2 .4h1.8l.2-.6a1.04 1.04 0 0 1-1.3 .1v-.6h.5l.4 .2v-.6l-.4 .2h-.5v-.7h.8l.3 .3-.1-.6zM45.5 11.6l.2 .4v1.5l-.2 .4h.7l-.2-.4v-1.3l1.5 1.7v-1.9l.2-.4h-.7l.2 .4v.9l-1.1-1.3zM47.9 11.6l-.1 .6a.61 .61 0 0 1 .8-.3v1.6l-.3 .4h1l-.3-.4 .1-1.6a.63 .63 0 0 1 .7 .3l-.1-.6zM50.2 11.8a.62 .62 0 0 0-.2 .7 .62 .62 0 0 0 .6 .4l.6 .1 .2 .3a.76 .76 0 0 1-.8 .3 .76 .76 0 0 1-.6-.4l.1 .7 .2-.1a1.11 1.11 0 0 0 1.5-.6 1.13 1.13 0 0 0-1.3-.8l-.1-.4a1.04 1.04 0 0 1 1.2 .2l-.1-.6-.2 .1-.5-.1z"/>
<path d="M21.2 6.3v2.6h-1.9l.1 .4 .7 .9a.91 .91 0 0 0 1 .8 .56 .56 0 0 1 .5-.3 .56 .56 0 0 1 .5 .3l.4 .8a1.53 1.53 0 0 0 1.9 1.2 1.54 1.54 0 0 1 1-2.1l.9-.3v-1.4a1.52 1.52 0 0 1-.3-1.6h-1.4l-.2 .8h.5l-.2 .8h-.4l-.2 1v.2l.4 .1-.2 .8a1.93 1.93 0 0 1-1.6-.3l.3-1.8h-.5l.2-.8h.4l.2-.8h-.4v-1.3zM23.6 7.6l-.6 2.9h.7l.6-2.9zM23.8 6.6l-.1 .7h.6l.2-.7z"/>
</g>
<g font-size="3.9">
<text x="19" y="29.3">6.7</text>
<text x="27.9" y="29.3">Typical Characteristics</text>
</g>
<text font-size="3.5" fill="#00f" x="182.3" y="17.3">TLV1805</text>
<g font-size="3.2">
<text x="19" y="34.4">at T</text>
<text x="27" y="34.4">= 25°C, V</text>
<text x="43.1" y="34.4">= 12 V, V</text>
<text x="60.7" y="34.4">= V /2, and input overdrive = 100 mV (unless otherwise noted)</text>
</g>
<g font-size="2.8">
<text x="34.4" y="109.3">Figure 3. Input Offset Voltage vs. Supply Voltage</text>
<text x="132.8" y="108.8">Figure 4. Offset Voltage Histogram</text>
<text x="38.2" y="176">Figure 5. Offset Voltage vs. Common Mode</text>
<text x="129.2" y="176">Figure 6. Offset Voltage vs Temperature</text>
<text x="31.6" y="236.3">V</text>
<text x="37.6" y="236.3">= V-</text>
<text x="73.8" y="236.3">Output Low (V</text>
<text x="94.9" y="236.3">= -0.1 V)</text>
<text x="125" y="236.3">V</text>
<text x="131" y="236.3">= V-</text>
<text x="163" y="236.3">Output High (V</text>
<text x="184.7" y="236.3">= 0.1 V)</text>
<text x="28.9" y="242.7">Figure 7. Supply Current vs. Supply Voltage, Output Low</text>
<text x="119.2" y="242.7">Figure 8. Supply Current vs. Temperature, Output High</text>
<text x="195.3" y="263.6">7</text>
<text x="88.4" y="268.9">Product Folder Links: TLV1805</text>
</g>
<text font-size="2.8" fill="#0000c8" x="144.4" y="263.6">Submit Documentation Feedback</text>
<g font-size="2.5">
<text x="19" y="21.4">www.ti.com</text>
<text x="129.9" y="21.4">SNOSD50A –DECEMBER 2018–REVISED JANUARY 2020</text>
<text x="19" y="263.6">Copyright © 2018–2020, Texas Instruments Incorporated</text>
</g>
<g font-size="2.4">
<text x="31.4" y="43">3</text>
<text x="71.2" y="46.5">30 Typical Units Shown</text>
<text x="118.6" y="47.5">450</text>
<text x="118.6" y="42.8">500</text>
<text x="160.7" y="45.1">Distribution of 2917 Units</text>
<text x="31.4" y="50.7">2</text>
<text x="118.6" y="52.2">400</text>
<text x="31.4" y="58.5">1</text>
<text x="118.6" y="56.9">350</text>
<text x="118.6" y="61.5">300</text>
<text x="31.4" y="66.3">0</text>
<text x="118.6" y="70.9">200</text>
<text x="118.6" y="66.2">250</text>
<text x="28.3" y="76.2" transform="rotate(-90 28.3 76.2)">Offset Voltage (mV)</text>
<text x="30.6" y="74.1">-1</text>
<text x="116.3" y="72.7" transform="rotate(-90 116.3 72.7)">Device Count</text>
<text x="118.6" y="75.6">150</text>
<text x="30.6" y="81.9">-2</text>
<text x="118.6" y="80.2">100</text>
<text x="30.6" y="89.7">-3</text>
<text x="119.9" y="84.9">50</text>
<text x="121.3" y="89.6">0</text>
<text x="33.1" y="92.4">0</text>
<text x="39.7" y="92.4">4</text>
<text x="46.3" y="92.4">8</text>
<text x="52.2" y="92.4">12</text>
<text x="56.7" y="95.2">Supply Voltage (V)</text>
<text x="58.8" y="92.4">16</text>
<text x="65.4" y="92.4">20</text>
<text x="72" y="92.4">24</text>
<text x="78.6" y="92.4">28</text>
<text x="85.2" y="92.4">32</text>
<text x="91.8" y="92.4">36</text>
<text x="98.4" y="92.4">40</text>
<text x="124.6" y="92.3" transform="rotate(-90 124.6 92.3)">-3</text>
<text x="127.6" y="94.3" transform="rotate(-90 127.6 94.3)">-2.5</text>
<text x="130.6" y="94.3" transform="rotate(-90 130.6 94.3)">-1.8</text>
<text x="133.6" y="94.3" transform="rotate(-90 133.6 94.3)">-1.6</text>
<text x="136.6" y="94.3" transform="rotate(-90 136.6 94.3)">-1.4</text>
<text x="139.6" y="94.3" transform="rotate(-90 139.6 94.3)">-1.2</text>
<text x="142.6" y="92.3" transform="rotate(-90 142.6 92.3)">-1</text>
<text x="145.6" y="94.3" transform="rotate(-90 145.6 94.3)">-0.8</text>
<text x="148.6" y="94.3" transform="rotate(-90 148.6 94.3)">-0.6</text>
<text x="151.6" y="94.3" transform="rotate(-90 151.6 94.3)">-0.4</text>
<text x="154.6" y="94.3" transform="rotate(-90 154.6 94.3)">-0.2</text>
<text x="157.6" y="91.5" transform="rotate(-90 157.6 91.5)">0</text>
<text x="160.6" y="93.5" transform="rotate(-90 160.6 93.5)">0.2</text>
<text x="163.6" y="93.5" transform="rotate(-90 163.6 93.5)">0.4</text>
<text x="166.6" y="93.5" transform="rotate(-90 166.6 93.5)">0.6</text>
<text x="169.6" y="93.5" transform="rotate(-90 169.6 93.5)">0.8</text>
<text x="172.6" y="91.5" transform="rotate(-90 172.6 91.5)">1</text>
<text x="175.7" y="93.5" transform="rotate(-90 175.7 93.5)">1.2</text>
<text x="178.7" y="93.5" transform="rotate(-90 178.7 93.5)">1.4</text>
<text x="181.7" y="93.5" transform="rotate(-90 181.7 93.5)">1.6</text>
<text x="184.7" y="93.5" transform="rotate(-90 184.7 93.5)">1.8</text>
<text x="187.7" y="93.5" transform="rotate(-90 187.7 93.5)">2.5</text>
<text x="190.7" y="91.5" transform="rotate(-90 190.7 91.5)">3</text>
<text x="146.1" y="98.7">Offset Voltage (mV)</text>
<text x="31.4" y="113.6">3</text>
<text x="119.9" y="113.6">3</text>
<text x="70.7" y="117.4">30 Typical Units Shown</text>
<text x="158.5" y="117.1">30 Typical Units Shown</text>
<text x="31.4" y="121.4">2</text>
<text x="119.9" y="121.4">2</text>
<text x="31.4" y="129.2">1</text>
<text x="119.9" y="129.1">1</text>
<text x="31.4" y="137">0</text>
<text x="119.9" y="136.9">0</text>
<text x="28.3" y="146.8" transform="rotate(-90 28.3 146.8)">Offset Voltage (mV)</text>
<text x="30.6" y="144.8">-1</text>
<text x="116.9" y="146.8" transform="rotate(-90 116.9 146.8)">Offset Voltage (mV)</text>
<text x="119.1" y="144.7">-1</text>
<text x="30.6" y="152.5">-2</text>
<text x="119.1" y="152.5">-2</text>
<text x="30.6" y="160.3">-3</text>
<text x="119.1" y="160.3">-3</text>
<text x="32.7" y="163.1">-1</text>
<text x="37.8" y="163.1">0</text>
<text x="42.5" y="163.1">1</text>
<text x="47.2" y="163.1">2</text>
<text x="49" y="165.9">Input Common Mode Voltage (V)</text>
<text x="52" y="163.1">3</text>
<text x="56.7" y="163.1">4</text>
<text x="61.4" y="163.1">5</text>
<text x="66.1" y="163.1">6</text>
<text x="70.8" y="163.1">7</text>
<text x="75.5" y="163.1">8</text>
<text x="80.3" y="163.1">9</text>
<text x="84.3" y="163.1">10</text>
<text x="89" y="163.1">11</text>
<text x="93.7" y="163.1">12</text>
<text x="98.4" y="163.1">13</text>
<text x="120.6" y="163.1">-40</text>
<text x="126.6" y="163.1">-25</text>
<text x="132.6" y="163.1">-10</text>
<text x="139.7" y="163.1">5</text>
<text x="145" y="163.1">20</text>
<text x="145.9" y="165.9">Temperature (°C)</text>
<text x="151" y="163.1">35</text>
<text x="157" y="163.1">50</text>
<text x="163" y="163.1">65</text>
<text x="169" y="163.1">80</text>
<text x="175" y="163.1">95</text>
<text x="180.3" y="163.1">110</text>
<text x="186.3" y="163.1">125</text>
<text x="29.5" y="184.9">225</text>
<text x="29.5" y="180.2">250</text>
<text x="118.4" y="184.9">225</text>
<text x="118.4" y="180.2">250</text>
<text x="29.5" y="189.6">200</text>
<text x="118.4" y="189.6">200</text>
<text x="29.5" y="194.2">175</text>
<text x="118.4" y="194.2">175</text>
<text x="29.5" y="203.6">125</text>
<text x="29.5" y="198.9">150</text>
<text x="118.4" y="203.6">125</text>
<text x="118.4" y="198.9">150</text>
<text x="29.5" y="208.3">100</text>
<text x="118.4" y="208.3">100</text>
<text x="30.8" y="213">75</text>
<text x="119.7" y="213">75</text>
<text x="27.3" y="218.7" transform="rotate(-90 27.3 218.7)">Quiecent Supply Current (PA)</text>
<text x="30.8" y="217.6">50</text>
<text x="116.2" y="218.7" transform="rotate(-90 116.2 218.7)">Quiecent Supply Current (PA)</text>
<text x="119.7" y="217.6">50</text>
<text x="30.8" y="222.3">25</text>
<text x="32.2" y="227">0</text>
<text x="119.7" y="222.3">25</text>
<text x="121.1" y="227">0</text>
<text x="33.9" y="229.8">0</text>
<text x="40.5" y="229.8">4</text>
<text x="47.2" y="229.8">8</text>
<text x="53.1" y="229.8">12</text>
<text x="57.5" y="232.5">Supply Voltage (V)</text>
<text x="59.7" y="229.8">16</text>
<text x="66.3" y="229.8">20</text>
<text x="72.9" y="229.8">24</text>
<text x="79.5" y="229.8">28</text>
<text x="86.1" y="229.8">32</text>
<text x="92.7" y="229.8">36</text>
<text x="99.3" y="229.8">40</text>
<text x="122.8" y="229.8">0</text>
<text x="129.4" y="229.8">4</text>
<text x="136.1" y="229.8">8</text>
<text x="142" y="229.8">12</text>
<text x="146.4" y="232.5">Supply Voltage (V)</text>
<text x="148.6" y="229.8">16</text>
<text x="155.2" y="229.8">20</text>
<text x="161.8" y="229.8">24</text>
<text x="168.4" y="229.8">28</text>
<text x="175" y="229.8">32</text>
<text x="181.6" y="229.8">36</text>
<text x="188.2" y="229.8">40</text>
</g>
<g font-size="2.1">
<text x="24.6" y="35.1">A</text>
<text x="40.8" y="35.1">S</text>
<text x="56.5" y="35.1">CM</text>
<text x="65.6" y="35.1">S</text>
<text x="93.9" y="217.4">125°C</text>
<text x="93.9" y="219.7">85°C</text>
<text x="182.8" y="217.4">125°C</text>
<text x="182.8" y="219.7">85°C</text>
<text x="93.9" y="222.1">25°C</text>
<text x="93.9" y="224.5">-40°C</text>
<text x="182.8" y="222.1">25°C</text>
<text x="182.8" y="224.5">-40°C</text>
<text x="33.5" y="236.9">CM</text>
<text x="91.9" y="236.9">ID</text>
<text x="126.8" y="236.9">CM</text>
<text x="181.8" y="236.9">ID</text>
</g>
</svg>
